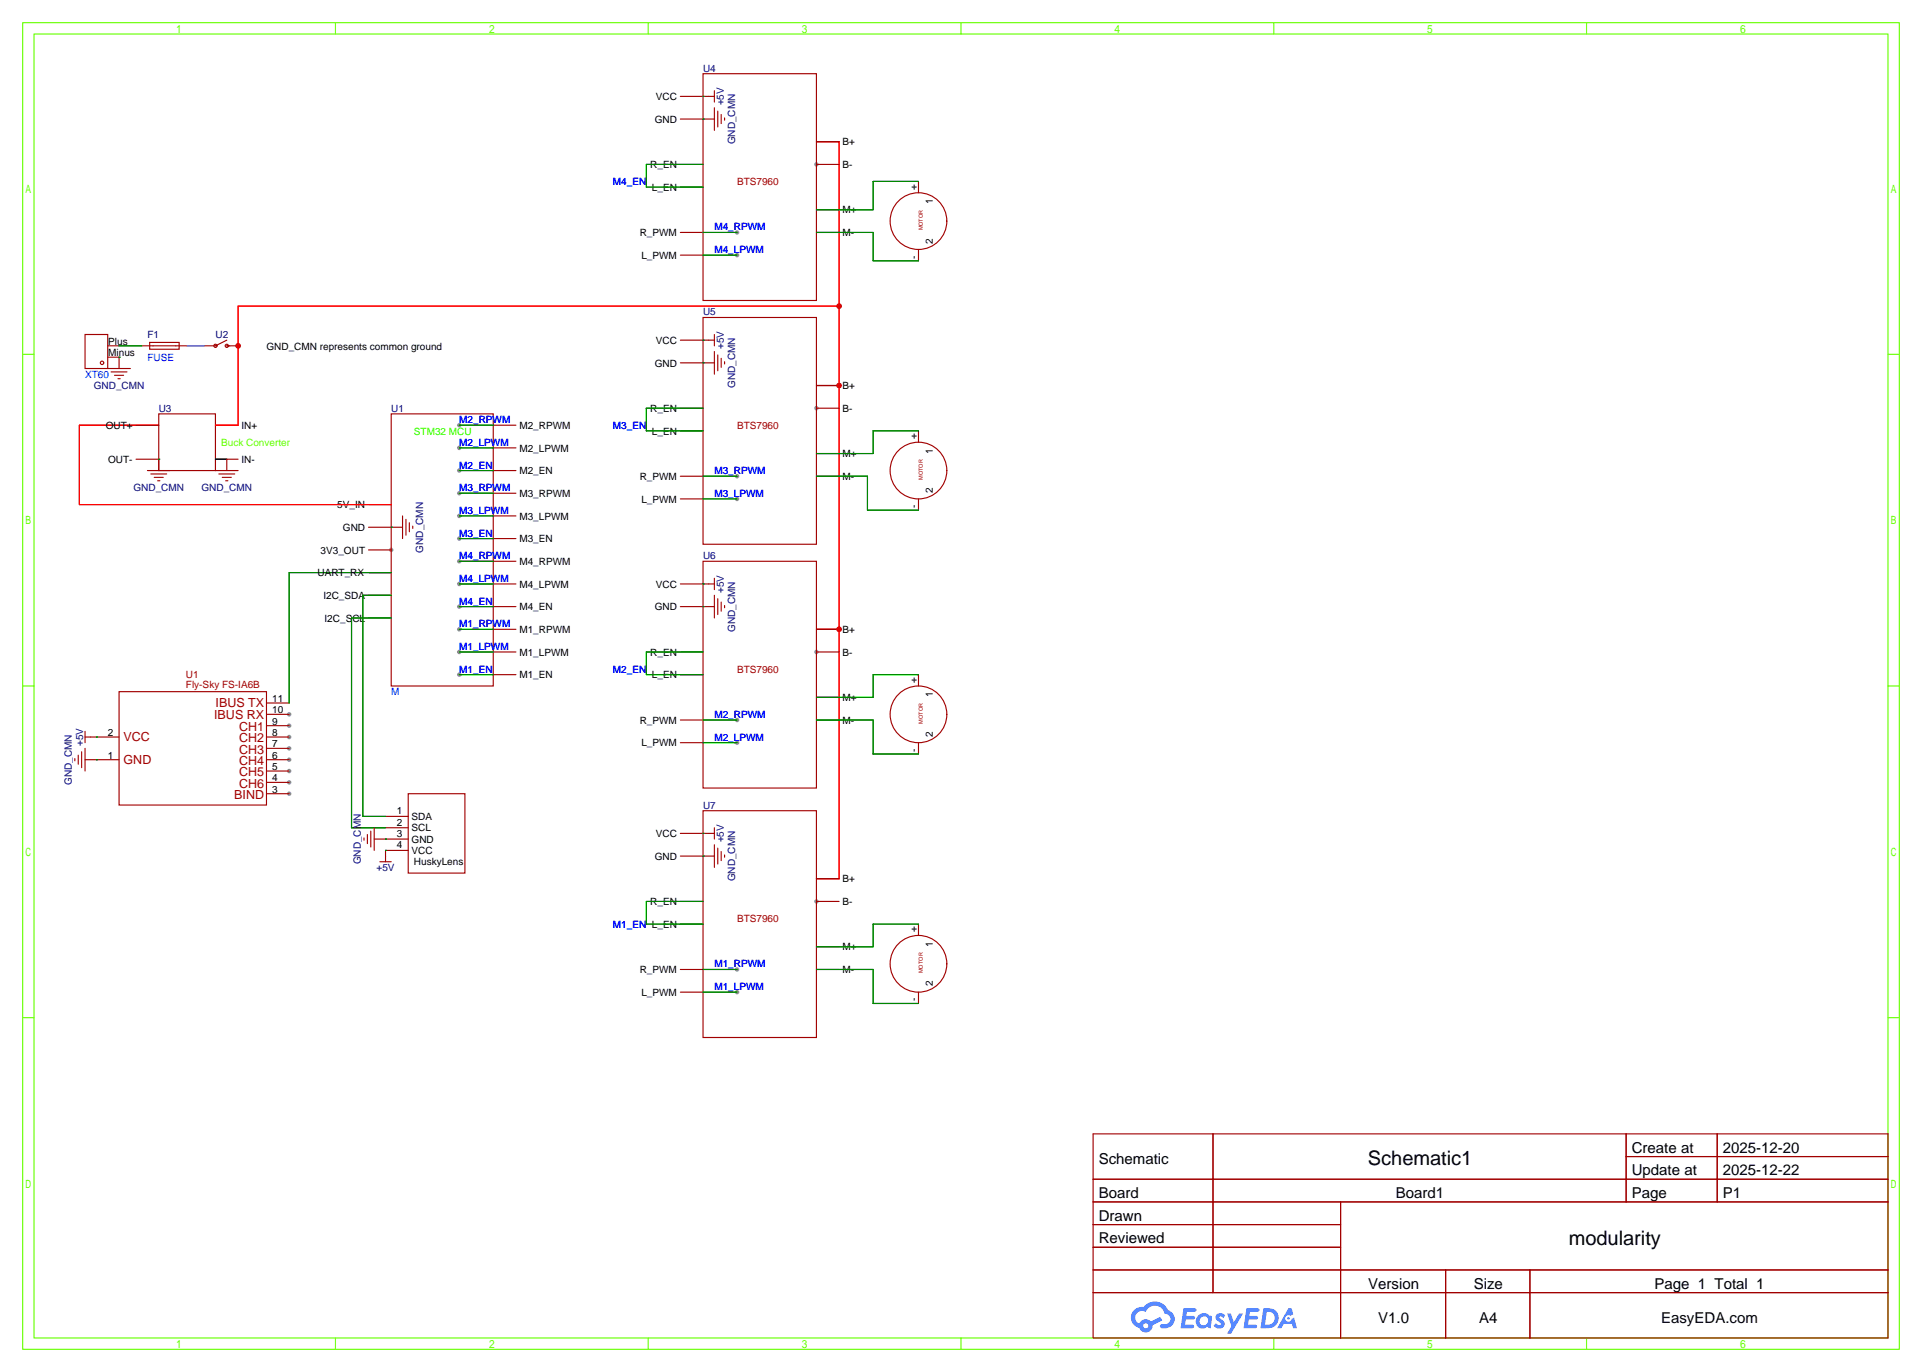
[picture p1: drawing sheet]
<svg xmlns="http://www.w3.org/2000/svg" width="431mm" height="307mm" viewBox="0 0 431 307" stroke-linecap="round" stroke-linejoin="round" font-family="sans-serif">
<g fill="#999">
<circle cx="87.6" cy="123.2" r=".51"/>
<circle cx="182.9" cy="36.8" r=".51"/>
<circle cx="182.9" cy="91.4" r=".51"/>
<circle cx="182.9" cy="146.1" r=".51"/>
<circle cx="182.9" cy="201.9" r=".51"/>
<circle cx="64.8" cy="177.8" r=".51"/>
<circle cx="64.8" cy="175.3" r=".51"/>
<circle cx="64.8" cy="172.7" r=".51"/>
<circle cx="64.8" cy="170.2" r=".51"/>
<circle cx="64.8" cy="167.6" r=".51"/>
<circle cx="64.8" cy="165.1" r=".51"/>
<circle cx="64.8" cy="162.6" r=".51"/>
<circle cx="64.8" cy="160" r=".51"/>
<circle cx="102.9" cy="95.3" r=".51"/>
<circle cx="102.9" cy="100.3" r=".51"/>
<circle cx="102.9" cy="105.4" r=".51"/>
<circle cx="102.9" cy="110.5" r=".51"/>
<circle cx="102.9" cy="115.6" r=".51"/>
<circle cx="102.9" cy="120.7" r=".51"/>
<circle cx="102.9" cy="125.7" r=".51"/>
<circle cx="102.9" cy="130.8" r=".51"/>
<circle cx="102.9" cy="135.9" r=".51"/>
<circle cx="102.9" cy="141" r=".51"/>
<circle cx="102.9" cy="146.1" r=".51"/>
<circle cx="102.9" cy="151.1" r=".51"/>
<circle cx="165.1" cy="52.1" r=".51"/>
<circle cx="165.1" cy="57.1" r=".51"/>
<circle cx="165.1" cy="106.7" r=".51"/>
<circle cx="165.1" cy="111.8" r=".51"/>
<circle cx="165.1" cy="161.3" r=".51"/>
<circle cx="165.1" cy="166.4" r=".51"/>
<circle cx="165.1" cy="217.2" r=".51"/>
<circle cx="165.1" cy="222.3" r=".51"/>
</g>
<g fill="none" stroke="#6f0" stroke-width=".25">
<path d="M5.1 5.1h420.3v297.2h-420.3zM7.6 7.6h415.3v292.1h-415.3zM75.1 5.1v2.5M145.2 5.1v2.5M215.3 5.1v2.5M285.3 5.1v2.5M355.4 5.1v2.5M5.1 79.4h2.5M422.9 79.4h2.5M5.1 153.7h2.5M422.9 153.7h2.5M5.1 228h2.5"/>
<path d="M422.9 228h2.5M75.1 299.7v2.6M145.2 299.7v2.6M215.3 299.7v2.6M285.3 299.7v2.6M355.4 299.7v2.6"/>
</g>
<g fill="none" stroke="#a10000" stroke-width=".25">
<path d="M244.9 254h178v45.7h-178zM271.7 254v35.6M364.3 254v15.2M364.3 259.1h58.6M384.7 254v15.2M244.9 264.2h178M244.9 269.2h178M244.9 274.3h55.4M244.9 279.4h55.4M300.3 269.2v30.5M244.9 284.5h178M244.9 289.6h178"/>
<path d="M323.8 284.5v15.2M342.7 284.5v15.2"/>
</g>
<g fill="#5487ff">
<path d="M272.6 294.4a1.3 1.3 0 0 1 1.8 .3l-.4 .6a.54 .54 0 0 0-.9-.2l.1 .2a1.28 1.28 0 0 1 .8 2 1.53 1.53 0 0 1-2.2-.3l.6-.6 .7 .5a.31 .31 0 0 0 .4-.3 .31 .31 0 0 0-.3-.4 1.12 1.12 0 0 1-.6-1.8z"/>
<path d="M274.9 294.2h.8l.7 2 1.2-2h.9l-2.7 4.5h-.9l.9-1.6z"/>
<path d="M265.1 293h2.3a.46 .46 0 0 1 .5 .1 .46 .46 0 0 1 .1 .5l-.4 .2h-1.7l-.2 1h1.7a.4 .4 0 0 1 .3 .4 .4 .4 0 0 1-.4 .4h-1.7l-.2 1.2h1.4a.46 .46 0 0 1 .5 0 .46 .46 0 0 1 .1 .5l-.3 .2h-2.6z"/>
<path d="M279.2 293.1h2.3a.47 .47 0 0 1 .5 0 .47 .47 0 0 1 .1 .5l-.4 .2h-1.7l-.2 1h1.7a.4 .4 0 0 1 .3 .4 .4 .4 0 0 1-.4 .4h-1.7l-.1 1.2 1.3-.1a.46 .46 0 0 1 .5 .1 .46 .46 0 0 1 .1 .5l-.3 .2h-2.6z"/>
<path d="M288.6 293.1h.7l.4 1.3-.7 .3a.75 .75 0 0 0-1.1 .3 .75 .75 0 0 0 .5 1.1 .75 .75 0 0 0 1-.7l.5-.3 .6 2.4h-.9l-.2-.9h-1.8l-.6 .9h-.9z"/>
<path d="M283 293.1l-.6 4.4h1.4a2.27 2.27 0 0 0 2.6-2.2 2.27 2.27 0 0 0-2.7-2.2zM283.8 293.8a1.5 1.5 0 0 1 1.8 1.6 1.5 1.5 0 0 1-2 1.4h-.2z"/>
<path d="M268.4 294.7a1.6 1.6 0 0 0-.3 2.3 1.6 1.6 0 0 0 2.3 .2l.8 .3 .3-2.4-.2-.3-.4-.1a1.58 1.58 0 0 0-2.5 0zM269 295.2a.98 .98 0 0 1 1.6 .4 .98 .98 0 0 1-1 1.3 .94 .94 0 0 1-.9-.7 .94 .94 0 0 1 .3-1z"/>
<path d="M254.1 293.5a2.37 2.37 0 0 0 1.1 4 1.54 1.54 0 0 0 1.8 1 1.54 1.54 0 0 0 1.2-1.6l2.1-1.1-.4-.8-2.1 1a1.57 1.57 0 0 0-2.6 .5 1.5 1.5 0 0 1-.7-2.1 1.5 1.5 0 0 1 2.1-.5 2.23 2.23 0 0 1 2.3-1.4 2.23 2.23 0 0 1 2 1.8 1.16 1.16 0 0 1 1.3 1.1 1.16 1.16 0 0 1-1.1 1.2h-.7a.47 .47 0 0 0-.6 .4 .47 .47 0 0 0 .5 .5 2.14 2.14 0 0 0 2.7-1.3 2.14 2.14 0 0 0-1.4-2.7 3.2 3.2 0 0 0-5.4-.7l-1.2 .1zM256.1 297a.58 .58 0 0 1 1.1 0 .58 .58 0 0 1-1.1 0z"/>
<circle cx="288.6" cy="295.3" r=".28"/>
</g>
<g fill="none" stroke="#a10000" stroke-width=".25">
<path d="M157.5 16.5h25.4v50.8h-25.4zM152.4 36.8h5.1M152.4 21.6h7.6M152.4 26.7h7.6M160 20.3v2.6M160 24.1v5.1M160.8 24.9v3.5M161.5 25.7v2M162.3 26.4v.5M182.9 31.8h5.1M182.9 36.8h5.1M152.4 52.1h5.1"/>
<path d="M152.4 41.9h5.1M152.4 57.2h5.1M182.9 47h5.1M182.9 52.1h5.1M205.7 40.6v2.6M205.7 55.9v2.5M19 74.9h5.1v7.7h-5.1zM24.1 77.5h2.6M31.7 77.5h10.2M33.5 76.7h6.6v1.5h-6.6zM50.8 76.2l-2.5 1.3h-2.6M50.8 77.5h2.5"/>
<path d="M152.4 76.2h7.6M157.5 71.1h25.4v50.8h-25.4zM160 74.9v2.6M160 78.7v5.1M160.8 79.5v3.6M24.1 80h2.6v2.6M24.1 82.6h5.1M24.9 83.3h3.5M25.7 84.1h2M26.4 84.8h.5M30.5 95.2h5.1M35.6 92.7h12.7v12.7h-12.7z"/>
<path d="M48.3 95.2h5M87.6 92.7h22.9v61h-22.9zM110.5 95.2h5.1M152.4 91.4h5.1M152.4 81.3h7.6M152.4 96.5h5.1M161.5 80.3v2M162.3 81v.5M182.9 86.4h5.1M182.9 91.4h5.1M205.7 96.5v2.6M30.5 102.9h5.1v2.5"/>
<path d="M33 105.4h5.1M33.8 106.2h3.5M34.5 106.9h2.1M35.3 107.7h.5M48.3 105.4h5M48.3 102.9h5M49 106.2h3.6M49.8 106.9h2M50.5 107.7h.6M50.8 102.9v2.5M82.5 113h5.1M82.5 118.1h7.7"/>
<path d="M90.2 115.6v5.1M90.9 116.3v3.6M91.7 117.1v2M92.5 117.9v.5M110.5 100.3h5.1M110.5 105.4h5.1M110.5 110.5h5.1M110.5 115.6h5.1M152.4 106.7h5.1M152.4 111.8h5.1M182.9 101.6h5.1M182.9 106.7h5.1"/>
<path d="M205.7 111.8v2.5M82.5 123.2h5.1M82.5 128.3h5.1M82.5 133.3h5.1M82.5 138.4h5.1M110.5 120.7h5.1M110.5 125.7h5.1M110.5 130.8h5.1M110.5 135.9h5.1M152.4 130.8h7.6M152.4 135.9h7.6M157.5 125.7h25.4v50.8h-25.4z"/>
<path d="M160 129.5v2.6M160 133.3v5.1M160.8 134.1v3.6M161.5 134.9v2M162.3 135.6v.5M26.7 154.9h33v25.4h-33zM59.7 157.5h5.1M110.5 141h5.1M110.5 146h5.1M110.5 151.1h5.1M152.4 146h5.1M152.4 151.1h5.1"/>
<path d="M182.9 141h5.1M182.9 146h5.1M182.9 156.2h5.1M205.7 151.1v2.6M16.8 169.9v.5M17.5 169.2v2M18.3 168.4v3.6M19 170.2h7.7M19 165.1h7.7M19 163.8v2.6M19 167.6v5.1M59.7 170.2h5.1"/>
<path d="M59.7 165.1h5.1M59.7 177.8h5.1M59.7 175.3h5.1M59.7 172.7h5.1M59.7 167.6h5.1M59.7 162.6h5.1M59.7 160h5.1M91.4 177.8h12.7v17.8h-12.7zM152.4 161.3h5.1M152.4 166.4h5.1M182.9 161.3h5.1M205.7 166.4v2.5"/>
<path d="M81.5 187.7v.5M82.3 186.9v2.1M83.1 186.2v3.5M83.8 188h7.6M83.8 185.4v5.1M85.1 193h2.5M86.4 182.9h5M86.4 185.4h5M91.4 190.5h-5v2.5M152.4 186.7h7.6M152.4 191.8h7.6M157.5 181.6h25.4v50.8h-25.4z"/>
<path d="M160 185.4v2.6M160 189.2v5.1M160.8 190v3.5M161.5 190.8v2M162.3 191.5v.5M182.9 196.8h5.1M152.4 201.9h5.1M152.4 217.2h5.1M152.4 207h5.1M182.9 201.9h5.1M182.9 212.1h5.1M182.9 217.2h5.1"/>
<path d="M205.7 207v2.5M152.4 222.3h5.1M205.7 222.3v2.5"/>
<circle cx="205.7" cy="49.5" r="6.4"/>
<circle cx="48.3" cy="77.5" r=".36"/>
<circle cx="50.8" cy="77.5" r=".36"/>
<circle cx="22.9" cy="81.3" r=".38"/>
<circle cx="205.7" cy="105.4" r="6.4"/>
<circle cx="205.7" cy="160" r="6.4"/>
<circle cx="205.7" cy="215.9" r="6.4"/>
</g>
<g fill="none" stroke="#008700" stroke-width=".25">
<path d="M157.5 21.6h.1M157.5 26.7h.1M157.5 36.8h-12.7v5.1h12.7M157.5 52.1h7.6M157.5 57.2h7.6M182.9 52.1h12.7v6.3h10.1M205.7 40.6h-10.1v6.4h-12.7M26.7 77.5h5M157.5 76.2h.1M26.7 80h.1M102.9 95.2h7.6M157.5 81.3h.1"/>
<path d="M157.5 91.4h-12.7v5.1h12.7M205.7 96.5h-10.1v5.1h-12.7M35.6 102.9h.1M87.6 118.1h.1M102.9 100.3h7.6M102.9 105.4h7.6M102.9 110.5h7.6M102.9 115.6h7.6M157.5 106.7h7.6M157.5 111.8h7.6M182.9 106.7h11.4v7.6h11.4M87.6 133.3h-6.3v49.6h5.1"/>
<path d="M87.6 138.4h-8.9v47h7.7M87.6 128.3h-22.8v29.2M102.9 120.7h7.6M102.9 125.7h7.6M102.9 130.8h7.6M102.9 135.9h7.6M157.5 130.8h.1M157.5 135.9h.1M102.9 141h7.6M102.9 146h7.6M102.9 151.1h7.6M157.5 146h-12.7v5.1h12.7"/>
<path d="M205.7 151.1h-10.1v5.1h-12.7M21.6 165.1h.1M21.6 170.2h.1M157.5 161.3h7.6M157.5 166.4h7.6M182.9 161.3h12.7v7.6h10.1M86.4 190.5h.1M86.4 188h.1M157.5 186.7h.1M157.5 191.8h.1M157.5 217.2h7.6M157.5 201.9h-12.7v5.1h12.7"/>
<path d="M182.9 217.2h12.7v7.6h10.1M205.7 207h-10.1v5.1h-12.7M157.5 222.3h7.6"/>
</g>
<path d="M41.9 77.5h3.8" fill="none" stroke="#90f" stroke-width=".25"/>
<path d="M182.9 31.8h5.1v165h-5.1M188 68.6h-134.7v26.6h-5M35.6 95.2h-17.8v17.8h69.8M182.9 86.4h5.1M182.9 141h5.1" fill="none" stroke="#f00" stroke-width=".25"/>
<path d="M48.3 102.9h2.5" fill="none" stroke="#000" stroke-width=".25"/>
<g fill="#c00">
<circle cx="53.3" cy="77.5" r=".63"/>
<circle cx="188" cy="68.6" r=".63"/>
<circle cx="188" cy="86.4" r=".63"/>
<circle cx="188" cy="141" r=".63"/>
</g>
<g font-size="4.5">
<text x="306.4" y="261.1">Schematic1</text>
<text x="351.4" y="278.8">modularity</text>
</g>
<g font-size="3.4">
<text x="246.1" y="260.7">Schematic</text>
<text x="365.5" y="258.2">Create at</text>
<text x="365.5" y="263.3">Update at</text>
<text x="385.9" y="258.2">2025-12-20</text>
<text x="385.9" y="263.3">2025-12-22</text>
<text x="246.1" y="268.3">Board</text>
<text x="312.7" y="268.3">Board1</text>
<text x="365.5" y="268.3">Page</text>
<text x="385.9" y="268.3">P1</text>
<text x="246.1" y="273.4">Drawn</text>
<text x="246.1" y="278.5">Reviewed</text>
<text x="306.5" y="288.7">Version</text>
<text x="330.1" y="288.7">Size</text>
<text x="370.6" y="288.7">Page 1 Total 1</text>
<text x="308.7" y="296.3">V1.0</text>
<text x="331.3" y="296.3">A4</text>
<text x="372.1" y="296.3">EasyEDA.com</text>
</g>
<g font-size="2.8" fill="#a00000">
<text x="48" y="161.2">IBUS RX</text>
<text x="48.3" y="158.4">IBUS TX</text>
<text x="27.7" y="166">VCC</text>
<text x="53.6" y="166.3">CH2</text>
<text x="53.6" y="163.7">CH1</text>
<text x="27.7" y="171.1">GND</text>
<text x="53.6" y="173.9">CH5</text>
<text x="53.6" y="171.3">CH4</text>
<text x="53.6" y="168.8">CH3</text>
<text x="52.5" y="179">BIND</text>
<text x="53.6" y="176.4">CH6</text>
</g>
<g font-size="2.2" fill="#000080">
<text x="157.5" y="16.1">U4</text>
<text x="162.1" y="23.6" transform="rotate(-90 162.1 23.6)">+5V</text>
<text x="164.7" y="32.3" transform="rotate(-90 164.7 32.3)">GND_CMN</text>
<text x="157.5" y="70.7">U5</text>
<text x="33" y="75.8">F1</text>
<text x="48.3" y="75.8">U2</text>
<text x="162.1" y="78.2" transform="rotate(-90 162.1 78.2)">+5V</text>
<text x="21" y="87.2">GND_CMN</text>
<text x="164.7" y="86.9" transform="rotate(-90 164.7 86.9)">GND_CMN</text>
<text x="35.6" y="92.3">U3</text>
<text x="87.6" y="92.3">U1</text>
<text x="29.9" y="110">GND_CMN</text>
<text x="45.1" y="110">GND_CMN</text>
<text x="94.8" y="123.8" transform="rotate(-90 94.8 123.8)">GND_CMN</text>
<text x="157.5" y="125.3">U6</text>
<text x="162.1" y="132.8" transform="rotate(-90 162.1 132.8)">+5V</text>
<text x="164.7" y="141.6" transform="rotate(-90 164.7 141.6)">GND_CMN</text>
<text x="18.6" y="167.1" transform="rotate(-90 18.6 167.1)">+5V</text>
<text x="16.1" y="175.8" transform="rotate(-90 16.1 175.8)">GND_CMN</text>
<text x="157.5" y="181.2">U7</text>
<text x="162.1" y="188.7" transform="rotate(-90 162.1 188.7)">+5V</text>
<text x="80.8" y="193.6" transform="rotate(-90 80.8 193.6)">GND_CMN</text>
<text x="84.3" y="195.1">+5V</text>
<text x="164.7" y="197.4" transform="rotate(-90 164.7 197.4)">GND_CMN</text>
</g>
<g font-size="2.2">
<text x="146.9" y="22.4">VCC</text>
<text x="146.7" y="27.5">GND</text>
<text x="188.7" y="32.6">B+</text>
<text x="145.7" y="37.7">R_EN</text>
<text x="188.7" y="37.7">B-</text>
<text x="146" y="42.7">L_EN</text>
<text x="188.7" y="47.8">M+</text>
<text x="205.4" y="42.5" transform="rotate(-90 205.4 42.5)">+</text>
<text x="209" y="45.7" transform="rotate(-90 209 45.7)">1</text>
<text x="143.3" y="52.9">R_PWM</text>
<text x="188.7" y="52.9">M-</text>
<text x="143.7" y="58">L_PWM</text>
<text x="205.4" y="57.9" transform="rotate(-90 205.4 57.9)">-</text>
<text x="209" y="54.6" transform="rotate(-90 209 54.6)">2</text>
<text x="24.3" y="77.3">Plus</text>
<text x="146.9" y="77">VCC</text>
<text x="24.3" y="79.8">Minus</text>
<text x="59.7" y="78.3">GND_CMN represents common ground</text>
<text x="146.7" y="82.1">GND</text>
<text x="188.7" y="87.2">B+</text>
<text x="145.7" y="92.3">R_EN</text>
<text x="188.7" y="92.3">B-</text>
<text x="23.7" y="96.1">OUT+</text>
<text x="54.1" y="96.1">IN+</text>
<text x="116.3" y="96.1">M2_RPWM</text>
<text x="116.3" y="101.2">M2_LPWM</text>
<text x="146" y="97.3">L_EN</text>
<text x="205.4" y="98.3" transform="rotate(-90 205.4 98.3)">+</text>
<text x="209" y="101.6" transform="rotate(-90 209 101.6)">1</text>
<text x="24.2" y="103.7">OUT-</text>
<text x="54.1" y="103.7">IN-</text>
<text x="116.3" y="106.2">M2_EN</text>
<text x="143.3" y="107.5">R_PWM</text>
<text x="188.7" y="102.4">M+</text>
<text x="188.7" y="107.5">M-</text>
<text x="75.6" y="113.9">5V_IN</text>
<text x="116.3" y="111.3">M3_RPWM</text>
<text x="143.7" y="112.6">L_PWM</text>
<text x="205.4" y="113.8" transform="rotate(-90 205.4 113.8)">-</text>
<text x="209" y="110.5" transform="rotate(-90 209 110.5)">2</text>
<text x="76.8" y="118.9">GND</text>
<text x="116.3" y="116.4">M3_LPWM</text>
<text x="71.8" y="124">3V3_OUT</text>
<text x="116.3" y="121.5">M3_EN</text>
<text x="71.1" y="129.1">UART_RX</text>
<text x="116.3" y="126.6">M4_RPWM</text>
<text x="116.3" y="131.6">M4_LPWM</text>
<text x="146.9" y="131.6">VCC</text>
<text x="72.4" y="134.2">I2C_SDA</text>
<text x="116.3" y="136.7">M4_EN</text>
<text x="146.7" y="136.7">GND</text>
<text x="72.7" y="139.3">I2C_SCL</text>
<text x="116.3" y="141.8">M1_RPWM</text>
<text x="188.7" y="141.8">B+</text>
<text x="116.3" y="146.9">M1_LPWM</text>
<text x="145.7" y="146.9">R_EN</text>
<text x="188.7" y="146.9">B-</text>
<text x="116.3" y="152">M1_EN</text>
<text x="146" y="152">L_EN</text>
<text x="205.4" y="152.9" transform="rotate(-90 205.4 152.9)">+</text>
<text x="61" y="159.8">10</text>
<text x="61" y="157.3">11</text>
<text x="188.7" y="157">M+</text>
<text x="209" y="156.2" transform="rotate(-90 209 156.2)">1</text>
<text x="24.2" y="164.9">2</text>
<text x="61" y="167.4">7</text>
<text x="61" y="164.9">8</text>
<text x="61" y="162.3">9</text>
<text x="143.3" y="162.1">R_PWM</text>
<text x="143.7" y="167.2">L_PWM</text>
<text x="188.7" y="162.1">M-</text>
<text x="209" y="165.1" transform="rotate(-90 209 165.1)">2</text>
<text x="24.2" y="170">1</text>
<text x="61" y="172.5">5</text>
<text x="61" y="170">6</text>
<text x="205.4" y="168.4" transform="rotate(-90 205.4 168.4)">-</text>
<text x="61" y="177.6">3</text>
<text x="61" y="175">4</text>
<text x="88.9" y="182.4">1</text>
<text x="88.9" y="185">2</text>
<text x="92.2" y="183.7">SDA</text>
<text x="88.9" y="187.5">3</text>
<text x="88.9" y="190.1">4</text>
<text x="92.2" y="186.2">SCL</text>
<text x="92.2" y="188.8">GND</text>
<text x="92.2" y="191.3">VCC</text>
<text x="146.9" y="187.5">VCC</text>
<text x="92.7" y="193.9">HuskyLens</text>
<text x="146.7" y="192.6">GND</text>
<text x="188.7" y="197.7">B+</text>
<text x="145.7" y="202.8">R_EN</text>
<text x="188.7" y="202.8">B-</text>
<text x="205.4" y="208.8" transform="rotate(-90 205.4 208.8)">+</text>
<text x="188.7" y="212.9">M+</text>
<text x="209" y="212.1" transform="rotate(-90 209 212.1)">1</text>
<text x="143.3" y="218">R_PWM</text>
<text x="188.7" y="218">M-</text>
<text x="209" y="221" transform="rotate(-90 209 221)">2</text>
<text x="143.7" y="223.1">L_PWM</text>
<text x="205.4" y="224.3" transform="rotate(-90 205.4 224.3)">-</text>
</g>
<g font-size="2.2" fill="#00f">
<text x="137.3" y="41.5">M4_EN</text>
<text x="160" y="51.6">M4_RPWM</text>
<text x="160" y="56.7">M4_LPWM</text>
<text x="33" y="80.8">FUSE</text>
<text x="19" y="84.6">XT60</text>
<text x="102.9" y="94.8">M2_RPWM</text>
<text x="102.9" y="99.9">M2_LPWM</text>
<text x="137.3" y="96.1">M3_EN</text>
<text x="102.9" y="105">M2_EN</text>
<text x="160" y="106.2">M3_RPWM</text>
<text x="102.9" y="110">M3_RPWM</text>
<text x="160" y="111.3">M3_LPWM</text>
<text x="102.9" y="115.1">M3_LPWM</text>
<text x="102.9" y="120.2">M3_EN</text>
<text x="102.9" y="125.3">M4_RPWM</text>
<text x="102.9" y="130.4">M4_LPWM</text>
<text x="102.9" y="135.4">M4_EN</text>
<text x="102.9" y="140.5">M1_RPWM</text>
<text x="102.9" y="145.6">M1_LPWM</text>
<text x="87.6" y="155.8">M</text>
<text x="102.9" y="150.7">M1_EN</text>
<text x="137.3" y="150.7">M2_EN</text>
<text x="160" y="160.8">M2_RPWM</text>
<text x="160" y="165.9">M2_LPWM</text>
<text x="137.3" y="207.8">M1_EN L_EN</text>
<text x="160" y="216.7">M1_RPWM</text>
<text x="160" y="221.8">M1_LPWM</text>
</g>
<g font-size="2.2" fill="#a00000">
<text x="165.1" y="41.5">BTS7960</text>
<text x="165.1" y="96.1">BTS7960</text>
<text x="41.7" y="151.8">U1</text>
<text x="41.7" y="154.1">Fly-Sky FS-IA6B</text>
<text x="165.1" y="150.7">BTS7960</text>
<text x="165.1" y="206.6">BTS7960</text>
</g>
<text font-size="2.2" fill="#6f0" x="49.5" y="99.9">Buck Converter</text>
<text font-size="2.2" fill="#0f0" x="92.7" y="97.3">STM32 MCU</text>
<g font-size="1.2" fill="#a00000">
<text x="206.7" y="51.6" transform="rotate(-90 206.7 51.6)">MOTOR</text>
<text x="206.7" y="107.5" transform="rotate(-90 206.7 107.5)">MOTOR</text>
<text x="206.7" y="162.1" transform="rotate(-90 206.7 162.1)">MOTOR</text>
<text x="206.7" y="218" transform="rotate(-90 206.7 218)">MOTOR</text>
</g>
</svg>
